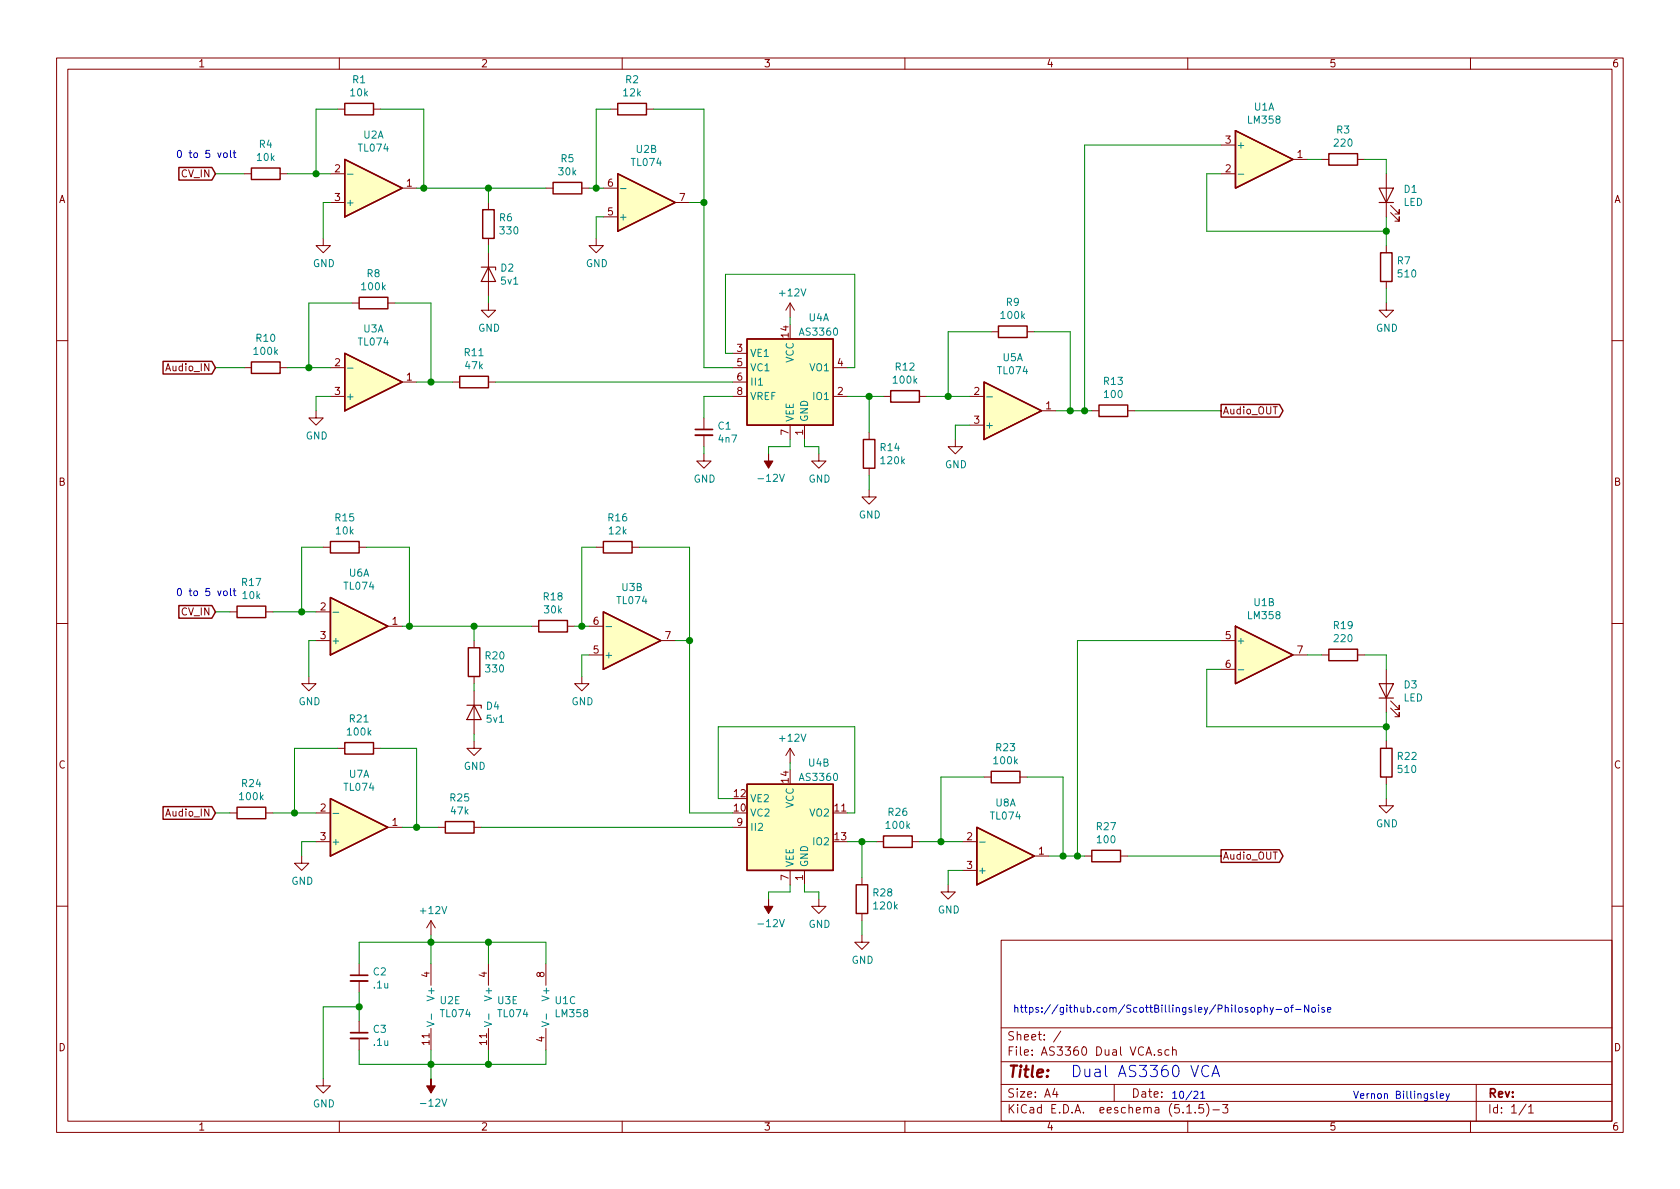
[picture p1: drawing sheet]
<svg xmlns="http://www.w3.org/2000/svg" width="297mm" height="210mm" viewBox="0 0 297 210" stroke-linecap="round" stroke-linejoin="round" font-family="sans-serif">
<g fill="none" stroke="#840000" stroke-width=".18">
<path d="M10 10.3h277v189.9h-277zM12 12.2h273v186.1h-273zM59.7 19.3h1.3M60 10.3v1.9M66 19.3h1.3M107.9 19.3h1.3M110 10.3v1.9M114.3 19.3h1.3M160 10.3v1.9M210 10.3v1.9M260 10.3v1.9M43.2 30.7h1.2"/>
<path d="M49.5 30.7h1.3M58.4 30.7h2.6M58.4 35.8h2.6M71.1 33.3h2.6M86.4 35.8v1.3M96.5 33.3h1.3M102.9 33.3h1.2M106.7 33.3h2.5M106.7 38.3h2.5M119.4 35.8h2.5M215.9 30.7h2.5M215.9 25.6h2.5"/>
<path d="M228.6 28.2h2.5M233.7 28.2h1.2M240 28.2h1.3M245.1 30.7v7.6M245.9 37.6l1.5 1.5v-.8v.8h-.8M245.9 36.3l1.5 1.5v-.7v.7h-.8M57.1 42.2v1.2h1.3l-1.3 1.3-1.2-1.3h1.2M62.2 53.6h1.3M68.6 53.6h1.2M86.4 53.6v1.3h1.2l-1.2 1.2-1.3-1.2h1.3M86.4 42.2v1.2M86.4 44.7v7.6"/>
<path d="M105.4 42.2v1.2h1.3l-1.3 1.3-1.3-1.3h1.3M139.7 53.6v2.5M139.7 53.6l-.8 1.3M139.7 53.6l.8 1.3M175.3 58.7h1.2M181.6 58.7h1.3M245.1 53.6v1.3h1.3l-1.3 1.2-1.3-1.2h1.3M245.1 43.4v1.3M245.1 49.8v1.2M10 60.2h2M43.2 65h1.2M49.5 65h1.3"/>
<path d="M55.9 72.6v1.3h1.2l-1.2 1.3-1.3-1.3h1.3M58.4 70.1h2.6M58.4 65h2.6M71.1 67.6h2.6M80 67.6h1.3M86.4 67.6h1.2M124.5 73.9v2M124.5 77v2M129.5 70.1h2.6M129.5 67.6h2.6M129.5 65h2.6M129.5 62.5h2.6"/>
<path d="M139.7 75.2v2.5M142.2 75.2v2.5M147.3 70.1h2.6M147.3 65h2.6M153.7 76.4v1.3M156.2 70.1h1.3M162.6 70.1h1.2M168.9 77.7v1.3h1.3l-1.3 1.3-1.3-1.3h1.3M171.4 70.1h2.6M171.4 75.2h2.6M184.1 72.6h2.6M193 72.6h1.3"/>
<path d="M199.4 72.6h1.3M285 60.2h2M57.1 96.8h1.3M63.5 96.8h1.3M105.4 96.8h1.3M111.8 96.8h1.2M124.5 80.3v1.2h1.2l-1.2 1.3-1.3-1.3h1.3M144.8 80.3v1.2h1.2l-1.2 1.3-1.3-1.3h1.3M153.7 86.6v1.3h1.2l-1.2 1.2-1.3-1.2h1.3M153.7 82.8v1.3M10 110.3h2M40.6 108.2h1.3"/>
<path d="M47 108.2h1.3M54.6 119.6v1.3h1.3l-1.3 1.3-1.3-1.3h1.3M55.9 108.2h2.5M55.9 113.3h2.5M68.6 110.7h2.5M83.8 113.3v1.2M83.8 119.6v1.3M94 110.7h1.2M100.3 110.7h1.3M102.9 119.6v1.3h1.2l-1.2 1.3-1.3-1.3h1.3M104.1 115.8h2.6M104.1 110.7h2.6"/>
<path d="M116.8 113.3h2.6M215.9 113.3h2.5M215.9 118.4h2.5M228.6 115.8h2.5M233.7 115.8h1.2M240 115.8h1.3M245.1 118.4v7.6M285 110.3h2M59.7 132.3h1.3M66 132.3h1.3M83.8 131.1v1.2h1.3l-1.3 1.3-1.3-1.3h1.3M83.8 122.2v7.6"/>
<path d="M139.7 132.3v2.6M139.7 132.3l-.8 1.3M139.7 132.3l.8 1.3M174 137.4h1.3M180.3 137.4h1.3M245.1 131.1v1.2M245.1 137.4v1.3M245.9 125.2l1.5 1.5v-.7v.7h-.8M245.9 123.9l1.5 1.6v-.8v.8h-.8M40.6 143.8h1.3M47 143.8h1.3M53.3 151.4v1.2h1.3l-1.3 1.3-1.2-1.3h1.2"/>
<path d="M55.9 148.8h2.5M55.9 143.8h2.5M68.6 146.3h2.5M77.5 146.3h1.2M83.8 146.3h1.3M129.5 146.3h2.6M139.7 153.9v2.6M142.2 153.9v2.6M144.8 159v1.3h1.2l-1.2 1.2-1.3-1.2h1.3M152.4 155.2v1.3M154.9 148.8h1.3M161.3 148.8h1.3"/>
<path d="M167.6 156.5v1.2h1.3l-1.3 1.3-1.2-1.3h1.2M170.2 148.8h2.5M170.2 153.9h2.5M182.9 151.4h2.5M191.8 151.4h1.2M198.1 151.4h1.3M245.1 141.2v1.3h1.3l-1.3 1.3-1.3-1.3h1.3M10 160.2h2M63.5 170.4v2.1M63.5 173.5v2M76.2 162.8l-.8 1.3M76.2 162.8v2.5"/>
<path d="M76.2 170.4v3.8M76.2 162.8l.8 1.3M86.4 170.4v3.8M96.5 170.4v3.8M152.4 165.3v1.3h1.3l-1.3 1.3-1.3-1.3h1.3M152.4 161.5v1.3M177 166.3h108v32h-108zM285 160.2h2M57.1 190.7v1.3h1.3l-1.3 1.3-1.2-1.3h1.2M60 198.3v1.9M63.5 180.6v2M63.5 183.6v2.1"/>
<path d="M76.2 181.9v3.8M86.4 181.9v3.8M96.5 181.9v3.8M110 198.3v1.9M160 198.3v1.9M177 194.8h108M177 191.8h108M177 187.8h108M177 181.8h108M186.5 192.5l-.4 1h1M186.8 193v1M187.6 182.3l-1.3 2"/>
<path d="M197 191.8v3M204.1 186.5v.1M205.3 185.7a.37 .37 0 0 0-.6 .1l.1 .2 .5 .2 .1 .1-.2 .3-.5-.1M206.7 185.7l-.5-.1-.2 .3v.6l.2 .1 .5-.1M207.3 185.7h.1a.37 .37 0 0 1 .6 .1v.8M207.3 185.1v1.5M209.8 195.8l.5-.5v1.5M209.8 196.8h.9M210 198.3v1.9M211.3 196.7v.1M212.8 195.3h-.8v.7l.2-.1 .5 .1 .1 .2v.5l-.3 .1-.5-.1M213.3 195.1a1.71 1.71 0 0 1 0 2.3"/>
<path d="M214.5 196.3h1.1M216.2 195.3h.9l-.5 .6 .4 .1v.7l-.2 .1-.6-.1M260 198.3v1.9M261 191.8v6.5M269.8 195.2l-1.2 2M270.3 195.8l.4-.5v1.5M270.3 196.8h.8"/>
</g>
<g fill="none" stroke="#840000" stroke-width=".25">
<path d="M61 18.3h5v2h-5zM109.2 18.3h5.1v2h-5.1zM31.6 29.6h5.9l.6 1.1-.6 1.1h-5.9zM44.4 29.7h5.1v2h-5.1zM61 28.2l10.1 5.1-10.1 5zM85.3 37.1h2.1v5.1h-2.1zM97.8 32.3h5.1v2h-5.1zM109.2 30.7l10.2 5.1-10.2 5.1zM218.4 23.1l10.2 5.1-10.2 5.1zM234.9 27.2h5.1v2h-5.1zM63.5 52.6h5.1v2h-5.1zM132.1 59.9h15.2v15.3h-15.2z"/>
<path d="M176.5 57.7h5.1v2h-5.1zM244.1 44.7h2v5.1h-2zM28.8 63.9h8.7l.6 1.1-.6 1.1h-8.7zM44.4 64h5.1v2h-5.1zM61 62.5l10.1 5.1-10.1 5zM81.3 66.5h5.1v2.1h-5.1zM152.7 77.7h2v5.1h-2zM157.5 69.1h5.1v2h-5.1zM174 67.6l10.1 5-10.1 5.1zM194.3 71.6h5.1v2.1h-5.1zM215.9 71.5h10.3l.6 1.1-.6 1.2h-10.3zM58.4 95.8h5.1v2h-5.1z"/>
<path d="M106.7 95.8h5.1v2h-5.1zM31.6 107.1h5.9l.6 1.1-.6 1.1h-5.9zM41.9 107.2h5.1v2h-5.1zM58.4 105.7l10.2 5-10.2 5.1zM82.8 114.5h2v5.1h-2zM95.2 109.7h5.1v2.1h-5.1zM106.7 108.2l10.1 5.1-10.1 5.1zM218.4 110.7l10.2 5.1-10.2 5.1zM234.9 114.8h5.1v2h-5.1zM61 131.3h5v2h-5zM132.1 138.7h15.2v15.2h-15.2zM175.3 136.4h5v2h-5z"/>
<path d="M244.1 132.3h2v5.1h-2zM28.8 142.6h8.7l.6 1.2-.6 1.1h-8.7zM41.9 142.7h5.1v2.1h-5.1zM58.4 141.2l10.2 5.1-10.2 5.1zM78.7 145.3h5.1v2h-5.1zM151.4 156.5h2v5h-2zM156.2 147.8h5.1v2.1h-5.1zM172.7 146.3l10.2 5.1-10.2 5.1zM193 150.4h5.1v2h-5.1zM215.9 150.3h10.3l.6 1.1-.6 1.1h-10.3z"/>
</g>
<g fill="#ffffc2" stroke="#ffffc2" stroke-width=".18">
<path d="M106.7 108.2l10.1 5.1-10.1 5.1z"/>
<path d="M58.4 105.7l10.2 5-10.2 5.1z"/>
<path d="M109.2 30.7l10.2 5.1-10.2 5.1z"/>
<path d="M61 28.2l10.1 5.1-10.1 5z"/>
<path d="M174 67.6l10.1 5-10.1 5.1z"/>
<path d="M172.7 146.3l10.2 5.1-10.2 5.1z"/>
<path d="M132.1 138.7h15.2v15.2h-15.2z"/>
<path d="M218.4 110.7l10.2 5.1-10.2 5.1z"/>
<path d="M218.4 23.1l10.2 5.1-10.2 5.1z"/>
<path d="M58.4 141.2l10.2 5.1-10.2 5.1z"/>
<path d="M61 62.5l10.1 5.1-10.1 5z"/>
<path d="M132.1 59.9h15.2v15.3h-15.2z"/>
</g>
<g fill="none" stroke="#008484" stroke-width=".18">
<path d="M61.4 30.8h1M109.7 33.3h1M218.9 30.8h1M61.4 65.1h1M174.5 70.2h1M58.9 108.3h1M107.2 110.8h1M218.9 118.4h1M58.9 143.8h1M173.2 148.9h1M76.3 179.3v1M86.4 179.3v1"/>
<path d="M96.6 179.3v1M75.5 180.7l1.3 .4-1.3 .4M85.6 180.7l1.3 .4-1.3 .4M95.8 180.7l1.3 .4-1.3 .4"/>
</g>
<path d="M122.9 77h3.1M62 173.5h3M62 183.6h3" fill="none" stroke="#840000" stroke-width=".33"/>
<path d="M122.9 75.9h3.1M62 172.5h3M62 182.6h3" fill="none" stroke="#840000" stroke-width=".3"/>
<g fill="#840000" stroke="#840000" stroke-width=".18">
<path d="M76.2 190.7v1.3h.8l-.8 1.3-.8-1.3h.8z"/>
<path d="M135.9 80.3v1.2h.8l-.8 1.3-.8-1.3h.8z"/>
<path d="M135.9 159v1.3h.8l-.8 1.2-.8-1.2h.8z"/>
</g>
<path d="M243.8 33.3h2.6l-1.3 2.5zM243.8 35.8h2.6M85.1 47.2h2.5v.5M86.4 47.2l1.2 2.6h-2.5zM82.5 124.7h2.6v.5M83.8 124.7l1.3 2.5h-2.6zM243.8 120.9h2.6l-1.3 2.5zM243.8 123.4h2.6" fill="none" stroke="#840000" stroke-width=".2"/>
<g fill="none" stroke="#008400" stroke-width=".18">
<path d="M59.7 19.3h-3.8v11.4M67.3 19.3h7.6v14M107.9 19.3h-2.5v14M115.6 19.3h8.9v45.7h5M38.1 30.7h5.1M50.8 30.7h7.6M58.4 35.8h-1.3v6.4M73.7 33.3h22.8M86.4 33.3v2.5M104.1 33.3h2.6M106.7 38.3h-1.3v3.9M121.9 35.8h2.6"/>
<path d="M215.9 30.7h-2.5v10.2h31.7M215.9 25.6h-24.1v47M231.1 28.2h2.6M241.3 28.2h3.8v2.5M245.1 38.3v5.1M62.2 53.6h-7.6v11.4M69.8 53.6h6.4v14M86.4 43.4v1.3M86.4 52.3v1.3M139.7 56.1v1.3M175.3 58.7h-7.7v11.4M182.9 58.7h6.3v13.9"/>
<path d="M245.1 51v2.6M38.1 65h5.1M50.8 65h7.6M58.4 70.1h-2.5v2.5M73.7 67.6h6.3M87.6 67.6h41.9M124.5 79v1.3M129.5 62.5h-1.2v-14h22.8v16.5h-1.2M129.5 70.1h-5v3.8M139.7 77.7v1.3h-3.8v1.3M142.2 77.7v1.3h2.6v1.3M149.9 70.1h6.3"/>
<path d="M153.7 70.1v6.3M163.8 70.1h7.6M171.4 75.2h-2.5v2.5M186.7 72.6h6.3M200.7 72.6h15.2M57.1 96.8h-3.8v11.4M64.8 96.8h7.6v13.9M105.4 96.8h-2.5v13.9M113 96.8h8.9v47h7.6M153.7 84.1v2.5M38.1 108.2h2.5M48.3 108.2h7.6"/>
<path d="M55.9 113.3h-1.3v6.3M71.1 110.7h22.9M83.8 110.7v2.6M101.6 110.7h2.5M104.1 115.8h-1.2v3.8M119.4 113.3h2.5M215.9 113.3h-25.4v38.1M215.9 118.4h-2.5v10.1h31.7M231.1 115.8h2.6M241.3 115.8h3.8v2.6M59.7 132.3h-7.6v11.5M67.3 132.3h6.4v14"/>
<path d="M83.8 120.9v1.3M83.8 129.8v1.3M139.7 134.9v1.2M174 137.4h-7.6v11.4M181.6 137.4h6.4v14M245.1 126v5.1M245.1 138.7v2.5M38.1 143.8h2.5M48.3 143.8h7.6M55.9 148.8h-2.6v2.6M71.1 146.3h6.4M85.1 146.3h44.4"/>
<path d="M129.5 141.2h-2.5v-12.7h24.1v15.3h-1.2M139.7 156.5v1.2h-3.8v1.3M142.2 156.5v1.2h2.6v1.3M149.9 148.8h5M152.4 148.8v6.4M162.6 148.8h7.6M170.2 153.9h-2.6v2.6M185.4 151.4h6.4M199.4 151.4h16.5M63.5 170.4v-3.8h33v3.8M63.5 175.5v5.1M63.5 178h-6.4v12.7"/>
<path d="M76.2 165.3v5.1M86.4 166.6v3.8M152.4 162.8v2.5M63.5 185.7v2.5h33v-2.5M76.2 185.7v5M86.4 185.7v2.5"/>
</g>
<g fill="none" stroke="#0000c2" stroke-width=".18">
<path d="M31.5 26.7l.2-.1a.69 .69 0 0 1 .4 .6 .69 .69 0 0 1-.4 .7l-.2-.2-.1-.3zM31.5 104.2l.2-.1a.69 .69 0 0 1 .4 .6 .69 .69 0 0 1-.4 .6l-.2-.1-.1-.4zM222.4 178.2l.3-.1 .3 .3-.1 .5h-.5M222.4 178.1v1.3M223.5 178.3l.2-.2 .3 .1 .1 .8M223.5 177.7v1.3M224.6 178.1l.3 .9M225.1 178.1l-.4 1.2-.1 .1M225.6 178.5h1M227.2 178.3l.2-.2 .4 .2v.5l-.1 .1-.3 .1-.2-.1zM228.2 178.1h.5M228.7 177.7l-.3 .2v1.1"/>
<path d="M229.1 178.5h.9M231.4 177.7v1.3l-.7-1.3v1.3M232 178.3l.2-.2 .3 .1 .1 .2-.1 .5-.3 .1-.2-.1zM233.1 177.7v.1M233.1 178.1v.9M234.2 178.2l-.3-.1-.2 .2 .1 .2 .4 .1v.3h-.5M234.7 178.6l.6-.1v-.3l-.4-.1-.2 .2 .1 .6h.5M189.8 188.4a1.05 1.05 0 0 1 1.2 .6 1.05 1.05 0 0 1-.4 1.3l-.8 .1zM207.3 193.3l.4-.3v1.2M207.3 194.2h.8M239.3 193l.5 1.2 .4-1.2M255.7 193.4l.3 .8"/>
<path d="M256.3 193.4l-.4 1.1-.2 .2"/>
</g>
<g fill="#008400" stroke="#008400" stroke-width=".25">
<circle cx="190.5" cy="151.4" r=".51"/>
<circle cx="55.9" cy="30.7" r=".51"/>
<circle cx="153.7" cy="70.1" r=".51"/>
<circle cx="245.1" cy="40.9" r=".51"/>
<circle cx="105.4" cy="33.3" r=".51"/>
<circle cx="189.2" cy="72.6" r=".51"/>
<circle cx="83.8" cy="110.7" r=".51"/>
<circle cx="167.6" cy="70.1" r=".51"/>
<circle cx="102.9" cy="110.7" r=".51"/>
<circle cx="63.5" cy="178" r=".51"/>
<circle cx="53.3" cy="108.2" r=".51"/>
<circle cx="86.4" cy="33.3" r=".51"/>
<circle cx="52.1" cy="143.8" r=".51"/>
<circle cx="245.1" cy="128.5" r=".51"/>
<circle cx="54.6" cy="65" r=".51"/>
<circle cx="72.4" cy="110.7" r=".51"/>
<circle cx="73.7" cy="146.3" r=".51"/>
<circle cx="191.8" cy="72.6" r=".51"/>
<circle cx="76.2" cy="67.6" r=".51"/>
<circle cx="74.9" cy="33.3" r=".51"/>
<circle cx="124.5" cy="35.8" r=".51"/>
<circle cx="86.4" cy="166.6" r=".51"/>
<circle cx="188" cy="151.4" r=".51"/>
<circle cx="166.4" cy="148.8" r=".51"/>
<circle cx="76.2" cy="166.6" r=".51"/>
<circle cx="76.2" cy="188.2" r=".51"/>
<circle cx="121.9" cy="113.3" r=".51"/>
<circle cx="152.4" cy="148.8" r=".51"/>
<circle cx="86.4" cy="188.2" r=".51"/>
</g>
<text font-size="2.8" fill="#840000" x="178" y="190.5">Title:</text>
<text font-size="2.8" fill="#0000c2" x="192.3" y="190.5">Dual AS3360 VCA</text>
<g font-size="2.1" fill="#840000">
<text x="178" y="184">Sheet: /</text>
<text x="178" y="186.7">File: AS3360 Dual VCA.sch</text>
<text x="178" y="196.9">KiCad E.D.A. eeschema (5.1.5)-3</text>
<text x="178" y="194.1">Size: A4</text>
<text x="200" y="194.1">Date:</text>
<text x="263" y="194.1">Rev:</text>
<text x="263" y="196.9">Id: 1/1</text>
</g>
<g font-size="1.8" fill="#840000">
<text x="35" y="11.9">1</text>
<text x="85" y="11.9">2</text>
<text x="135" y="11.9">3</text>
<text x="185" y="11.9">4</text>
<text x="235" y="11.9">5</text>
<text x="285" y="11.9">6</text>
<text x="216.7" y="25.4">3</text>
<text x="229.4" y="27.9">1</text>
<text x="10.4" y="35.9">A</text>
<text x="32.1" y="31.4">CV_IN</text>
<text x="59.2" y="30.5">2</text>
<text x="59.2" y="35.6">3</text>
<text x="71.9" y="33">1</text>
<text x="107.5" y="33">6</text>
<text x="120.2" y="35.6">7</text>
<text x="216.7" y="30.5">2</text>
<text x="285.4" y="35.9">A</text>
<text x="107.5" y="38.1">5</text>
<text x="139.4" y="59.6" transform="rotate(-90 139.4 59.6)">14</text>
<text x="29.5" y="65.7">Audio_IN</text>
<text x="59.2" y="64.8">2</text>
<text x="130.3" y="62.2">3</text>
<text x="130.3" y="64.8">5</text>
<text x="148.1" y="64.8">4</text>
<text x="59.2" y="69.8">3</text>
<text x="71.9" y="67.3">1</text>
<text x="130.3" y="67.3">6</text>
<text x="130.3" y="69.8">8</text>
<text x="148.1" y="69.8">2</text>
<text x="172.2" y="69.8">2</text>
<text x="139.4" y="76.9" transform="rotate(-90 139.4 76.9)">7</text>
<text x="142" y="76.9" transform="rotate(-90 142 76.9)">1</text>
<text x="172.2" y="74.9">3</text>
<text x="184.9" y="72.4">1</text>
<text x="216.2" y="73.3">Audio_OUT</text>
<text x="10.4" y="85.9">B</text>
<text x="285.4" y="85.9">B</text>
<text x="56.7" y="107.9">2</text>
<text x="32.1" y="108.8">CV_IN</text>
<text x="56.7" y="113">3</text>
<text x="69.4" y="110.5">1</text>
<text x="104.9" y="110.5">6</text>
<text x="117.6" y="113">7</text>
<text x="216.7" y="113">5</text>
<text x="104.9" y="115.6">5</text>
<text x="216.7" y="118.1">6</text>
<text x="229.4" y="115.6">7</text>
<text x="10.4" y="135.9">C</text>
<text x="285.4" y="135.9">C</text>
<text x="56.7" y="143.5">2</text>
<text x="129.8" y="143.5">10</text>
<text x="129.8" y="141">12</text>
<text x="139.4" y="138.4" transform="rotate(-90 139.4 138.4)">14</text>
<text x="147.6" y="143.5">11</text>
<text x="29.5" y="144.4">Audio_IN</text>
<text x="56.7" y="148.6">3</text>
<text x="69.4" y="146">1</text>
<text x="130.3" y="146">9</text>
<text x="147.6" y="148.6">13</text>
<text x="171" y="148.6">2</text>
<text x="139.4" y="155.7" transform="rotate(-90 139.4 155.7)">7</text>
<text x="142" y="155.7" transform="rotate(-90 142 155.7)">1</text>
<text x="171" y="153.7">3</text>
<text x="183.7" y="151.1">1</text>
<text x="216.2" y="152">Audio_OUT</text>
<text x="75.9" y="172.8" transform="rotate(-90 75.9 172.8)">4</text>
<text x="86.1" y="172.8" transform="rotate(-90 86.1 172.8)">4</text>
<text x="96.3" y="172.8" transform="rotate(-90 96.3 172.8)">8</text>
<text x="10.4" y="185.9">D</text>
<text x="75.9" y="184.7" transform="rotate(-90 75.9 184.7)">11</text>
<text x="86.1" y="184.7" transform="rotate(-90 86.1 184.7)">11</text>
<text x="96.3" y="184.2" transform="rotate(-90 96.3 184.2)">4</text>
<text x="285.4" y="185.9">D</text>
<text x="35" y="199.9">1</text>
<text x="85" y="199.9">2</text>
<text x="135" y="199.9">3</text>
<text x="185" y="199.9">4</text>
<text x="235" y="199.9">5</text>
<text x="285" y="199.9">6</text>
</g>
<g font-size="1.8" fill="#008484">
<text x="62" y="17">10k</text>
<text x="62.4" y="14.7">R1</text>
<text x="110.3" y="17">12k</text>
<text x="110.6" y="14.7">R2</text>
<text x="220.8" y="21.9">LM358</text>
<text x="221.8" y="19.6">U1A</text>
<text x="236.4" y="23.6">R3</text>
<text x="45.5" y="28.5">10k</text>
<text x="45.9" y="26.2">R4</text>
<text x="63.5" y="26.8">TL074</text>
<text x="64.3" y="24.5">U2A</text>
<text x="99.2" y="28.7">R5</text>
<text x="111.8" y="29.4">TL074</text>
<text x="112.5" y="27">U2B</text>
<text x="218.6" y="26.3">+</text>
<text x="236" y="25.9">220</text>
<text x="98.9" y="31">30k</text>
<text x="248.3" y="34.1">D1</text>
<text x="61.1" y="36.4">+</text>
<text x="88.3" y="39.1">R6</text>
<text x="88.5" y="41.4">330</text>
<text x="109.3" y="39">+</text>
<text x="248.1" y="36.4">LED</text>
<text x="55.3" y="47.2">GND</text>
<text x="103.6" y="47.2">GND</text>
<text x="247.1" y="46.8">R7</text>
<text x="64.1" y="51.3">100k</text>
<text x="64.9" y="49">R8</text>
<text x="88.6" y="48">D2</text>
<text x="88.6" y="50.3">5v1</text>
<text x="138" y="52.4">+12V</text>
<text x="247.3" y="49.1">510</text>
<text x="64.3" y="58.8">U3A</text>
<text x="84.5" y="58.7">GND</text>
<text x="141.6" y="59.4">AS3360</text>
<text x="143" y="56.8">U4A</text>
<text x="177.1" y="56.4">100k</text>
<text x="178" y="54.1">R9</text>
<text x="243.3" y="58.7">GND</text>
<text x="45" y="62.8">100k</text>
<text x="45.4" y="60.4">R10</text>
<text x="63.5" y="61.1">TL074</text>
<text x="82.2" y="63">R11</text>
<text x="82.3" y="65.3">47k</text>
<text x="132.6" y="63.1">VE1</text>
<text x="132.6" y="65.7">VC1</text>
<text x="140.3" y="64.2" transform="rotate(-90 140.3 64.2)">VCC</text>
<text x="143.3" y="65.7">VO1</text>
<text x="158.4" y="65.5">R12</text>
<text x="177.3" y="63.9">U5A</text>
<text x="61.1" y="70.7">+</text>
<text x="132.6" y="68.2">II1</text>
<text x="132.6" y="70.7">VREF</text>
<text x="144" y="70.7">IO1</text>
<text x="158.1" y="67.8">100k</text>
<text x="176.5" y="66.2">TL074</text>
<text x="195.2" y="68.1">R13</text>
<text x="195.4" y="70.4">100</text>
<text x="54.1" y="77.7">GND</text>
<text x="127" y="76">C1</text>
<text x="140.3" y="74.7" transform="rotate(-90 140.3 74.7)">VEE</text>
<text x="142.9" y="74.7" transform="rotate(-90 142.9 74.7)">GND</text>
<text x="174.1" y="75.8">+</text>
<text x="127.1" y="78.3">4n7</text>
<text x="155.7" y="79.8">R14</text>
<text x="155.9" y="82.1">120k</text>
<text x="167.1" y="82.8">GND</text>
<text x="122.6" y="85.3">GND</text>
<text x="134.4" y="85.2">-12V</text>
<text x="143" y="85.3">GND</text>
<text x="59.3" y="92.2">R15</text>
<text x="59.5" y="94.5">10k</text>
<text x="107.6" y="92.2">R16</text>
<text x="107.7" y="94.5">12k</text>
<text x="151.8" y="91.7">GND</text>
<text x="61.7" y="102">U6A</text>
<text x="42.8" y="103.6">R17</text>
<text x="43" y="105.9">10k</text>
<text x="61" y="104.3">TL074</text>
<text x="96.2" y="106.2">R18</text>
<text x="109.2" y="106.8">TL074</text>
<text x="110" y="104.5">U3B</text>
<text x="221.8" y="107.2">U1B</text>
<text x="58.5" y="113.9">+</text>
<text x="96.3" y="108.5">30k</text>
<text x="218.6" y="113.9">+</text>
<text x="220.8" y="109.5">LM358</text>
<text x="235.9" y="111.2">R19</text>
<text x="236" y="113.6">220</text>
<text x="85.9" y="116.6">R20</text>
<text x="86" y="118.9">330</text>
<text x="106.8" y="116.5">+</text>
<text x="52.8" y="124.7">GND</text>
<text x="86" y="125.5">D4</text>
<text x="101" y="124.7">GND</text>
<text x="248.1" y="124">LED</text>
<text x="248.3" y="121.7">D3</text>
<text x="61.5" y="130.1">100k</text>
<text x="61.9" y="127.8">R21</text>
<text x="86.1" y="127.8">5v1</text>
<text x="138" y="131.2">+12V</text>
<text x="61.7" y="137.5">U7A</text>
<text x="82" y="136.1">GND</text>
<text x="143" y="135.6">U4B</text>
<text x="175.8" y="135.1">100k</text>
<text x="176.2" y="132.8">R23</text>
<text x="247.2" y="134.4">R22</text>
<text x="247.3" y="136.7">510</text>
<text x="42.5" y="141.5">100k</text>
<text x="42.8" y="139.2">R24</text>
<text x="61" y="139.8">TL074</text>
<text x="79.7" y="141.7">R25</text>
<text x="132.6" y="141.9">VE2</text>
<text x="140.3" y="142.9" transform="rotate(-90 140.3 142.9)">VCC</text>
<text x="141.6" y="138.1">AS3360</text>
<text x="176" y="142.6">U8A</text>
<text x="58.5" y="149.5">+</text>
<text x="79.8" y="144">47k</text>
<text x="132.6" y="144.4">VC2</text>
<text x="132.6" y="146.9">II2</text>
<text x="143.3" y="144.4">VO2</text>
<text x="144" y="149.5">IO2</text>
<text x="156.8" y="146.6">100k</text>
<text x="157.1" y="144.3">R26</text>
<text x="175.3" y="144.9">TL074</text>
<text x="194" y="146.8">R27</text>
<text x="194.1" y="149.1">100</text>
<text x="243.3" y="146.3">GND</text>
<text x="140.3" y="153.4" transform="rotate(-90 140.3 153.4)">VEE</text>
<text x="142.9" y="153.4" transform="rotate(-90 142.9 153.4)">GND</text>
<text x="172.8" y="154.6">+</text>
<text x="51.5" y="156.5">GND</text>
<text x="74.5" y="161.6">+12V</text>
<text x="154.5" y="158.5">R28</text>
<text x="154.6" y="160.8">120k</text>
<text x="165.8" y="161.5">GND</text>
<text x="134.4" y="164">-12V</text>
<text x="143" y="164.1">GND</text>
<text x="66" y="172.5">C2</text>
<text x="150.6" y="170.4">GND</text>
<text x="66.1" y="174.8">.1u</text>
<text x="76.8" y="176.6" transform="rotate(-90 76.8 176.6)">V+</text>
<text x="77.9" y="177.6">U2E</text>
<text x="78" y="179.9">TL074</text>
<text x="87" y="176.6" transform="rotate(-90 87 176.6)">V+</text>
<text x="88" y="177.6">U3E</text>
<text x="88.2" y="179.9">TL074</text>
<text x="97.2" y="176.6" transform="rotate(-90 97.2 176.6)">V+</text>
<text x="98.2" y="177.6">U1C</text>
<text x="98.4" y="179.9">LM358</text>
<text x="66" y="182.6">C3</text>
<text x="66.1" y="185">.1u</text>
<text x="55.3" y="195.8">GND</text>
<text x="74.7" y="195.7">-12V</text>
</g>
<g font-size="1.8" fill="#0000c2">
<text x="33.7" y="27.9">0 to 5 volt</text>
<text x="33.7" y="105.4">0 to 5 volt</text>
<text x="179.1" y="179.1">https://github.com/ScottBillingsley/Philosophy-of-Noise</text>
<text x="208.9" y="194.3">10/21</text>
<text x="241.1" y="194.3">Vernon Billingsley</text>
</g>
</svg>
